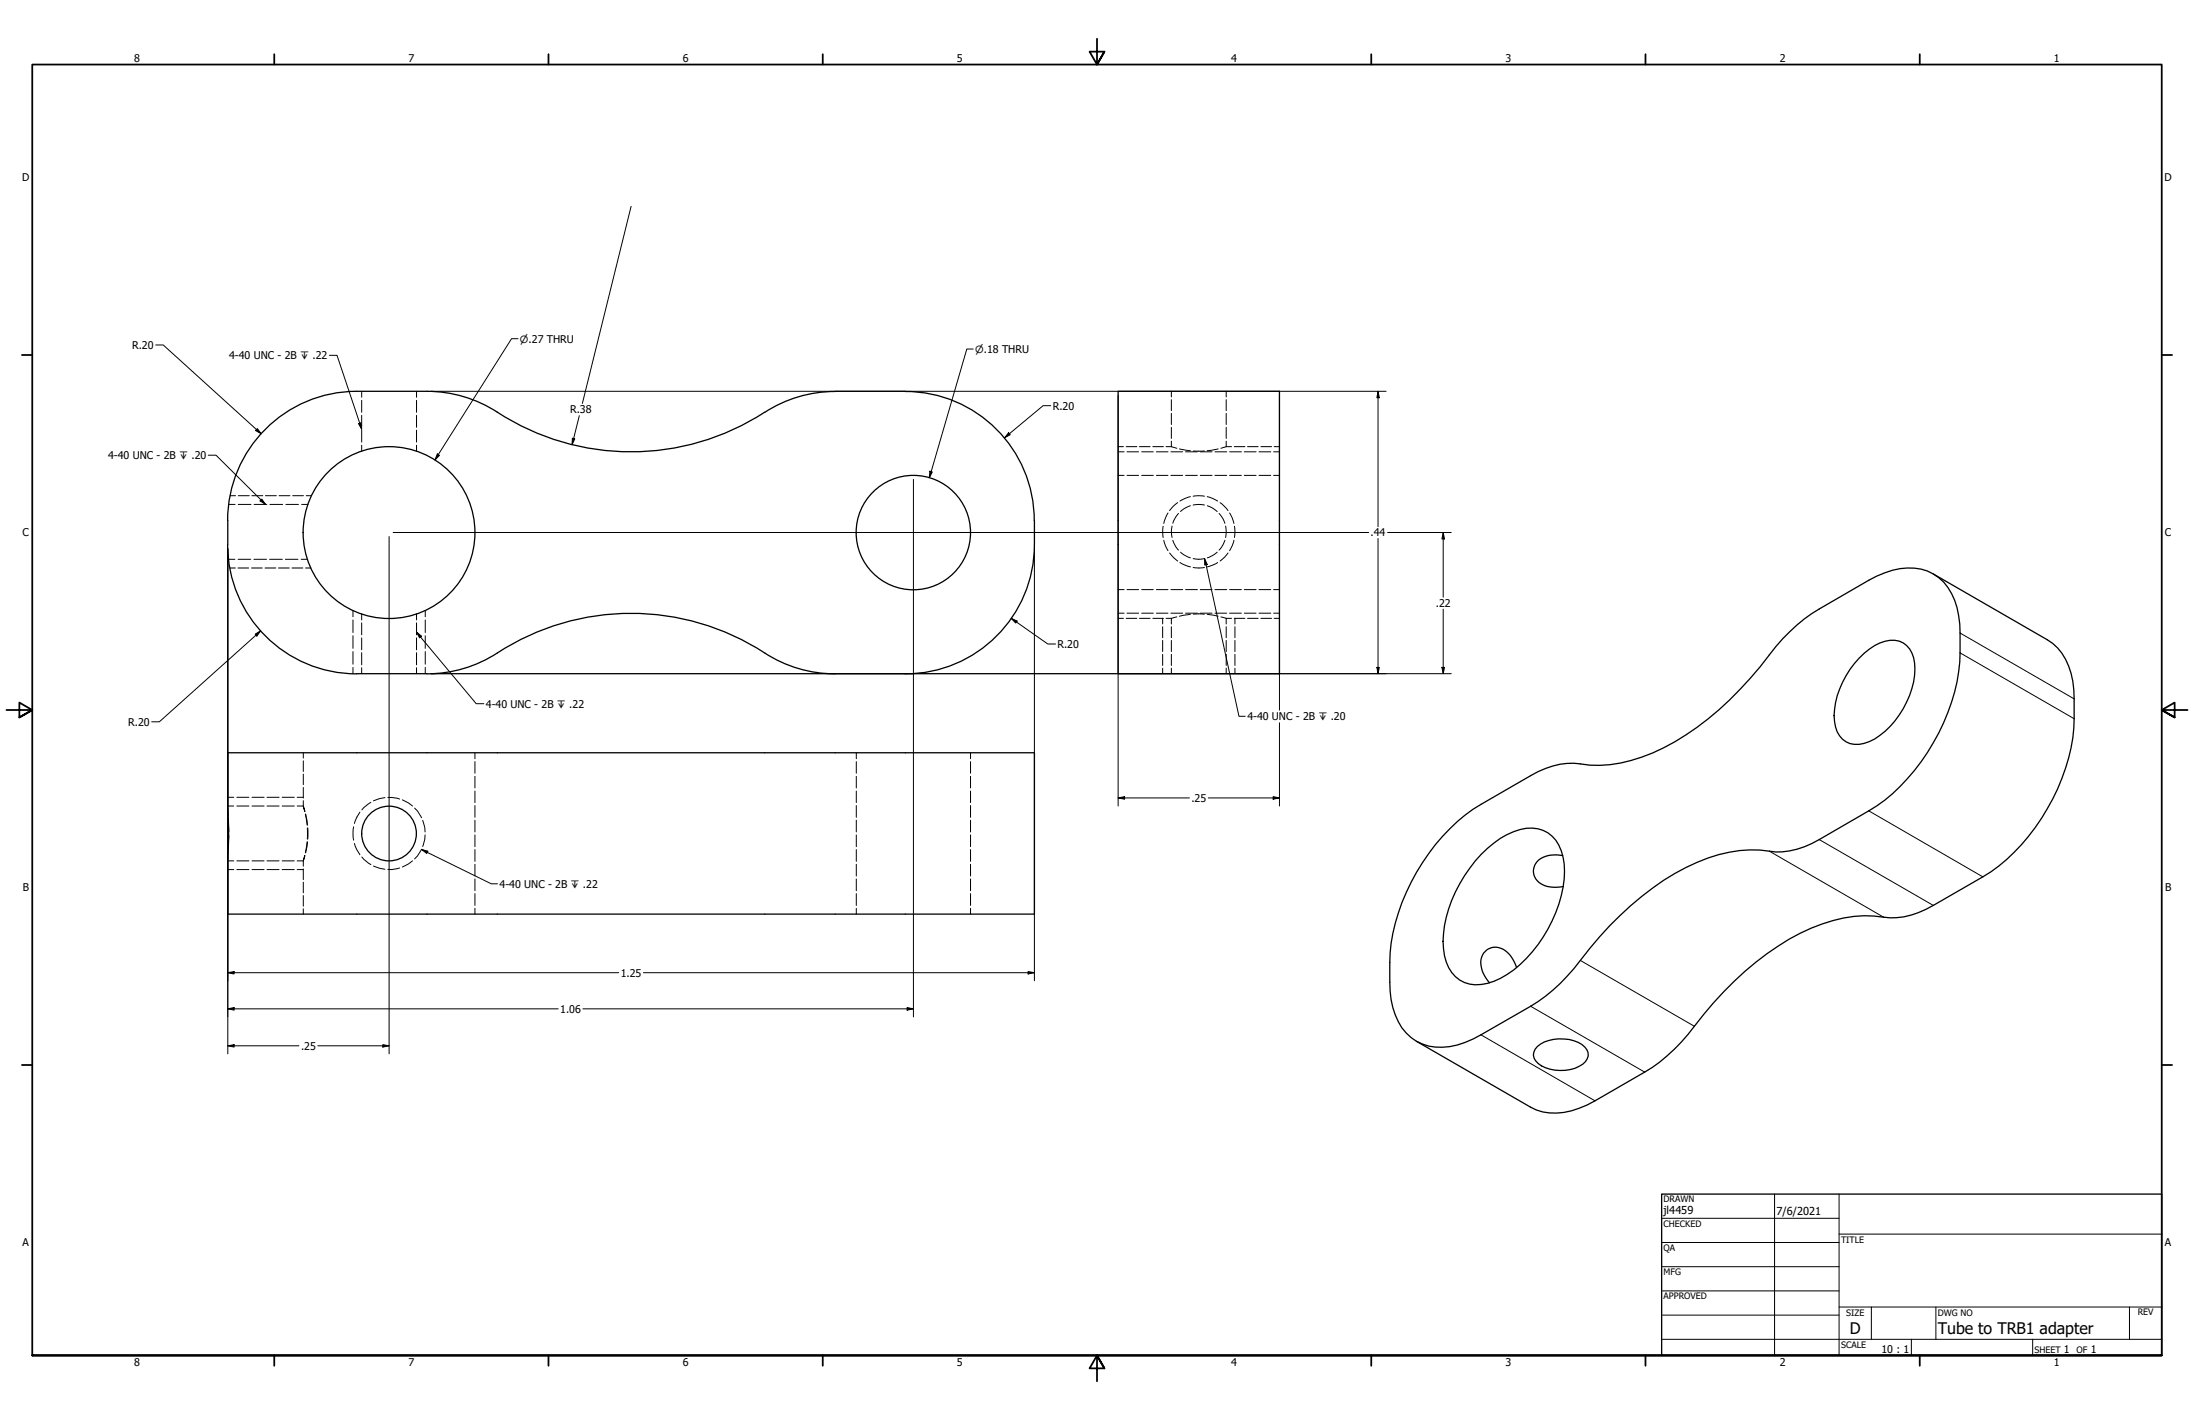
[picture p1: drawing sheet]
<svg xmlns="http://www.w3.org/2000/svg" width="864mm" height="559mm" viewBox="0 0 864 559" stroke-linecap="round" stroke-linejoin="round" font-family="sans-serif">
<!-- layer: Hidden (ANSI) -->
<g fill="none" stroke="#000" stroke-width=".39">
<path d="M142.4 154v2.3M142.4 157.5v4.7M164 154v2.3M164 157.5v4.7M461.1 154v2.2M461.1 157.3v4.3M482.7 154v2.2M482.7 157.3v4.3M142.4 163.4v4.7M142.4 169.3v4.7M142.4 175.2v2.3M164 163.4v4.7"/>
<path d="M164 169.3v4.7M164 175.2v2.3M440.1 177.8h2.4M440.1 175.8h2.1M443.3 175.8h4.2M443.6 177.8h4.6M448.5 175.8h4.2M449.4 177.8h4.6M453.8 175.8h4.2M455.2 177.8h4.5M459 175.8h2.1M460.9 177.8h4.6"/>
<path d="M461.1 175.8l2.1 .6M461.1 162.7v4.4M461.1 168.1v4.4M461.1 173.6v2.2M464.2 176.7l4.4 .7M466.7 177.8h4.6M469.7 177.5h4.4M472.4 177.8h4.7M478.2 177.8h4.7M479.5 176.7l-4.3 .7M482.7 175.8l-2.1 .6M482.7 162.7v4.4"/>
<path d="M482.7 168.1v4.4M482.7 173.6v2.2M482.7 175.8h2.1M484 177.8h4.6M485.8 175.8h4.2M489.8 177.8h4.6M491 175.8h4.2M495.6 177.8h4.6M496.3 175.8h4.2M501.3 177.8h2.3M501.5 175.8h2.1M90 198.5h2.5"/>
<path d="M93.8 198.5h5M100 198.5h5M106.2 198.5h5.1M112.5 198.5h5M118.7 198.5h2.5M440.1 187.1h2.4M443.6 187.1h4.6M449.4 187.1h4.6M455.2 187.1h4.5M460.9 187.1h4.6M466.7 187.1h4.6M468.6 199l-1.8 .8-2.1 1.5"/>
<path d="M469.6 198.8l2.3-.3 2.2 .3M472.4 187.1h4.7M475.2 199l1.8 .8 2.1 1.5M478.2 187.1h4.7M484 187.1h4.6M489.8 187.1h4.6M495.6 187.1h4.6M501.3 187.1h2.3M461.3 207l-.2 2.3 .2 2.2M461.6 212.6l1.3 2.7 1 1.2M463.9 202.1l-1 1.2-1.3 2.6M464.7 217.3l1.1 .9 2.8 1.3"/>
<path d="M469.6 219.8l2.3 .3 2.2-.3M479.1 217.3l-1.2 .9-2.7 1.3M479.9 202.1l1.5 2.1 .8 1.7M482.2 212.6l-.8 1.8-1.5 2.1M482.4 207l.3 2.3-.3 2.2M90 220.1h2.5M93.7 220.1h5M99.9 220.1h5M106.1 220.1h5M112.3 220.1h5M118.6 220.1h2.4M440.1 232h2.4"/>
<path d="M443.6 232h4.6M449.4 232h4.6M455.2 232h4.5M460.9 232h4.6M466.7 232h4.6M472.4 232h4.7M478.2 232h4.7M484 232h4.6M489.8 232h4.6M495.6 232h4.6M501.3 232h2.3M142.4 241.6v2.4"/>
<path d="M142.4 245.1v4.7M142.4 251v4.7M142.4 256.9v4.7M164 241.6v2.4M164 245.1v4.7M164 251v4.7M164 256.9v4.7M440.1 241.3h2.4M440.1 243.3h2.1M443.3 243.3h4.2M443.6 241.3h4.6M448.5 243.3h4.2"/>
<path d="M449.4 241.3h4.6M453.8 243.3h4.2M455.2 241.3h4.5M459 243.3h2.1M460.9 241.3h4.6M461.1 243.3v2.3M461.1 246.6v4.4M461.1 252v4.4M461.1 257.5v4.4M463.2 242.8l-2.1 .5M466.7 241.3h4.6M468.6 241.7l-4.4 .8"/>
<path d="M469.7 241.7h4.4M472.4 241.3h4.7M475.2 241.7l4.3 .8M478.2 241.3h4.7M480.6 242.8l2.1 .5M482.7 243.3v2.3M482.7 246.6v4.4M482.7 252v4.4M482.7 257.5v4.4M482.7 243.3h2.1M484 241.3h4.6M485.8 243.3h4.2"/>
<path d="M489.8 241.3h4.6M491 243.3h4.2M495.6 241.3h4.6M496.3 243.3h4.2M501.3 241.3h2.3M501.5 243.3h2.1M142.4 262.8v2.3M164 262.8v2.3M461.1 263v2.1M482.7 263v2.1M119.4 296.2v2.1M119.4 299.4v4.2"/>
<path d="M186.9 296.2v2.4M186.9 299.7v4.6M337.1 296.2v2.4M337.1 299.7v4.6M382 296.2v2.4M382 299.7v4.6M89.7 318.2l.1 2.6M89.7 317.2h2.3M93.2 317.2h4.8M99.2 317.2h4.7M105.1 317.2h4.8M111.1 317.2h4.7"/>
<path d="M119.4 315.1v2.1h-2.4M119.4 304.6v4.2M119.4 309.9v4.2M120 319.3l-.6-2.1 .6 2.1M186.9 305.5v4.6M186.9 311.3v4.5M186.9 317v4.6M337.1 305.5v4.6M337.1 311.3v4.5M337.1 317v4.6M382 305.5v4.6M382 311.3v4.5"/>
<path d="M382 317v4.6M89.7 338.8h2.3M89.8 335.2l-.1 2.6M89.9 322.1l.1 5.2M90 328.7l-.1 5.2M93.2 338.8h4.8M99.2 338.8h4.7M105.1 338.8h4.8M111.1 338.8h4.7M117 338.8h2.4v2.1M120 336.7l-.6 2.1 .6-2.1M120.2 320.4l.7 4.3"/>
<path d="M120.3 320.4l.7 4.3M120.9 331.3l-.7 4.3M121 325.8v4.4M121 331.3l-.7 4.3M121.2 325.8v4.4M186.9 322.8v4.6M186.9 328.5v4.7M186.9 334.3v4.7M337.1 322.8v4.6M337.1 328.5v4.7M337.1 334.3v4.7M382 322.8v4.6"/>
<path d="M382 328.5v4.7M382 334.3v4.7M119.4 341.9v4.2M119.4 347.2v4.1M119.4 352.4v4.2M119.4 357.6v2.1M186.9 340.1v4.6M186.9 345.9v4.6M186.9 351.7v4.6M186.9 357.4v2.3M337.1 340.1v4.6M337.1 345.9v4.6"/>
<path d="M337.1 351.7v4.6M337.1 357.4v2.3M382 340.1v4.6M382 345.9v4.6M382 351.7v4.6M382 357.4v2.3"/>
</g>
<!-- layer: Hidden Narrow (ANSI) -->
<g fill="none" stroke="#000" stroke-width=".39">
<path d="M90.6 195.1h2.1M93.8 195.1h4.3M99.1 195.1h4.3M104.5 195.1h4.3M109.9 195.1h4.2M115.2 195.1h4.2M120.5 195.1h2.1M463.5 197.8l-1.7 1.4-1.4 1.7M468.6 195.5l-4.2 1.7M469.6 195.3h4.5M475.2 195.5l4.1 1.7M480.3 197.8l3.1 3.1"/>
<path d="M457.8 207.1v4.4M458.1 212.6l.6 2.2 1 1.9M459.7 201.9l-1.6 4.1M460.4 217.6l3.1 3.2M483.4 217.6l-1.4 1.7-1.7 1.5M484 201.9l1 1.9 .7 2.2M485.7 212.6l-1.7 4.1M485.9 207.1v4.4M90.5 223.5h2.1M93.7 223.5h4.2M99 223.5h4.3M104.3 223.5h4.3"/>
<path d="M109.6 223.5h4.3M114.9 223.5h4.3M120.3 223.5h2.1M464.4 221.4l4.2 1.7M469.6 223.3h4.5M479.3 221.4l-4.1 1.7M138.9 240.2v2.5M138.9 244v4.9M138.9 250.2v4.9M138.9 256.4v5M167.4 240.2v2.5M167.4 244v4.9"/>
<path d="M167.4 250.2v4.9M167.4 256.4v5M457.6 243.3v2.3M457.6 246.6v4.4M457.6 252v4.4M457.6 257.5v4.4M486.1 243.3v2.3M486.1 246.6v4.4M486.1 252v4.4M486.1 257.5v4.4M138.9 262.6v2.5M167.4 262.6v2.5"/>
<path d="M457.6 263v2.1M486.1 263v2.1M89.7 313.8h2.3M93.2 313.8h4.8M99.2 313.8h4.7M105.1 313.8h4.8M111.1 313.8h4.7M117 313.8h2.4M141.7 319.6l-1.2 2-1 2.4M146 315.7l-2.7 2.1-.9 .9M151.5 313.9l-2.1 .4-2.4 .9M152.7 313.8l3.8 .3 .8 .4"/>
<path d="M158.4 314.8l2.4 1.2 1.6 1.2M163.2 318l1.1 1.2 1.6 2.6M139.2 325.4l-.3 2.6 .3 2.6M139.5 331.9l1 2.5 1.2 2M142.4 337.2l.9 1 2.7 2M162.4 338.8l-1.6 1.2-2.4 1.2M165.9 334.2l-1.6 2.6-1.1 1.2M166.4 322.8l.8 2.8 .1 1.8M167.3 328.5l-.1 1.8-.8 2.8M89.7 342.2h2.3M93.2 342.2h4.8M99.2 342.2h4.7"/>
<path d="M105.1 342.2h4.8M111.1 342.2h4.7M117 342.2h2.4M147 340.8l2.4 .9 2.1 .4M157.3 341.6l-3.2 .6-1.4-.1"/>
</g>
<!-- layer: Visible (ANSI) -->
<g fill="none" stroke="#000" stroke-width=".51">
<path d="M328.7 154.1a50.8 50.8 0 0 0-27.7 8.2M328.7 154l27.6 .1a50.8 50.8 0 0 1 50.8 50.7M440.1 154h63.5v111.1h-63.5zM301 162.2a97.1 97.1 0 0 1-108.2-1.8 50.8 50.8 0 0 0-24.7-6.4h-27.7a50.8 50.8 0 0 0-50.8 50.8 79.1 79.1 0 0 0 1 19.8 50.9 50.9 0 0 0 49.8 40.6M407.2 204.8a73.2 73.2 0 0 1-1.9 23.1 50.9 50.9 0 0 1-49 37.3M761 225.9l44.9 25.9a23.8 23.8 0 0 1 10.4 19.7 76.7 76.7 0 0 1-3.2 30.8 81.7 81.7 0 0 1-29.4 40.8l-22.7 13.2a30.6 30.6 0 0 1-23.3 4.2 60.3 60.3 0 0 0-33.5 9.1 136.9 136.9 0 0 0-39.8 37.5 66.7 66.7 0 0 1-17 14.8l-19.6 11.3a29.7 29.7 0 0 1-20.5 4.4l-2.5-.8-2.4-1.1-44.9-25.9M731.8 259a19.1 19.1 0 0 1 14-7 8.9 8.9 0 0 1 7.8 8.9 33.8 33.8 0 0 1-11.6 26.9 17 17 0 0 1-12.1 5.1 8.8 8.8 0 0 1-7.8-8.9 33.6 33.6 0 0 1 9.7-25zM140.5 265.1h27.6M328.7 265.2a50.9 50.9 0 0 1-27.7-8.2 97.1 97.1 0 0 0-108.2 1.8 50.8 50.8 0 0 1-24.8 6.4M328.7 265.1h27.7M89.7 296.2h317.5v63.5h-317.5v-22.2a143 143 0 0 0 0-19zM570.7 326.1a56.9 56.9 0 0 1 12.2-9.6l19.6-11.3a30.2 30.2 0 0 1 23.3-4.1 60.7 60.7 0 0 0 33.5-9.2 134.8 134.8 0 0 0 39.7-37.5 65.6 65.6 0 0 1 17.1-14.8l19.5-11.3a30 30 0 0 1 20.6-4.3 19.3 19.3 0 0 1 14.1 15.1 75.3 75.3 0 0 1-11.6 57 71.1 71.1 0 0 1-23.1 23l-19.5 11.3a30.9 30.9 0 0 1-23.3 4.1 59.7 59.7 0 0 0-33.5 9.2 136.9 136.9 0 0 0-39.8 37.5 66.7 66.7 0 0 1-17 14.8l-19.6 11.2a29.2 29.2 0 0 1-20.5 4.5 19.6 19.6 0 0 1-14.1-15.1 75.9 75.9 0 0 1 14.1-60.7l2.6-3.5z"/>
<path d="M583.1 336.2a32.1 32.1 0 0 1 17.7-10.3 12.3 12.3 0 0 1 13.8 8.9 35.6 35.6 0 0 1-2.2 24.3 51.1 51.1 0 0 1-21.8 25.9 17.3 17.3 0 0 1-14.1 1.7 14.4 14.4 0 0 1-8.3-13.3 48.6 48.6 0 0 1 10.3-31.8zM615.1 336.7a10.2 10.2 0 0 0-10.6 3.2 6 6 0 0 0 4.4 8.9l3.2 .4 3.2-.3M597 380.7a10.4 10.4 0 0 0-8-8 6 6 0 0 0-5.8 8.4l1.2 2.9 1.9 2.8M605.2 411.8a15.5 15.5 0 0 1 18.6 .3 4.2 4.2 0 0 1-.8 6.7 16 16 0 0 1-17.5-.3 4.1 4.1 0 0 1-.3-6.7z"/>
<circle cx="153.1" cy="209.6" r="33.8"/>
<circle cx="359.5" cy="209.6" r="22.5"/>
<circle cx="153.1" cy="328" r="10.8"/>
</g>
<!-- layer: Visible Narrow (ANSI) -->
<path d="M771.5 256.9l44.9 25.9M771.5 249.1l44.9 25.9M735.6 319.1l44.9 26M696.5 335l44.9 25.9M716.1 330.4l44.9 25.9M622 378l44.9 25.9M602.5 396l44.9 25.9M582.9 407.2l44.9 26" fill="none" stroke="#000" stroke-width=".39"/>
<!-- layer: Border (ANSI) -->
<g fill="none" stroke="#000" stroke-width=".7">
<path d="M431.8 15.2v10.2l-2.9-5.1h5.8l-2.9 5.1 2.9-5.1M107.9 21.3v4.1M215.9 21.3v4.1M323.8 21.3v4.1M539.8 21.3v4.1M647.7 21.3v4.1M755.6 21.3v4.1M8.6 139.7h4.1M850.9 139.7h4.1M2.5 279.4h10.2l-5.1-2.9v5.8l5.1-2.9-5.1 2.9M861.1 279.4h-10.2l5.1-2.9v5.8l-5.1-2.9 5.1 2.9M8.6 419.1h4.1"/>
<path d="M850.9 419.1h4.1M12.7 533.4v-508h838.2v508h-838.2h838.2M107.9 533.4v4.1M215.9 533.4v4.1M323.8 533.4v4.1M434.7 538.5l-2.9-5.1 2.9 5.1h-5.8l2.9-5.1v10.2M539.8 533.4v4.1M647.7 533.4v4.1M755.6 533.4v4.1"/>
</g>
<!-- layer: Title (ANSI) -->
<g fill="none" stroke="#000" stroke-width=".39">
<path d="M654 479.4h69.9M698.5 469.9v63.5M723.9 469.9v63.5M654 488.9h69.9M654 498.5h69.9M723.9 485.6h127M654 508h69.9M654 517.5h69.9M723.9 514.3h127M736.6 514.3v12.7M762 514.3v12.7M838.2 514.3v12.7"/>
<path d="M654 527h196.9M752.3 527v6.4M800.1 527v6.4"/>
</g>
<path d="M654 469.9h196.9v63.5h-196.9z" fill="none" stroke="#000" stroke-width=".51"/>
<!-- layer: Dimension (ANSI) -->
<g fill="none" stroke="#000" stroke-width=".39">
<path d="M248.4 81.2l-19.2 77.6M61.3 135.8h3l38.5 34.9M169.7 154h375.9M413.6 159.6h-3l-15.2 12.7M440.1 155.6v161.6M503.6 155.6v123.9M542.4 154l.5 2.5h-.9zM542.4 154v53.3M101.3 168.7l1.5 2-2.2-1.3zM225.3 172.5l1 .2-1.1 2.3zM228 163.6l-2.8 11.4M397 170.3l.6 .8-2.2 1.2z"/>
<path d="M359.5 188.7v211.5M89.7 215.9v198.8M153.2 211.1v203.6M154.7 209.6h384M407.2 215.9v170.1M542.4 211.9v53.2M546.2 209.6h25M568.1 209.6l.5 2.5h-1zM568.1 209.6v25.4M568.1 239.7v25.4M100.5 249.6l2.1-1.4-1.5 2.1zM102.6 248.2l-39.9 35.8h-3"/>
<path d="M398 243.3l2.4 1.1-.6 .8zM398 243.3l14.4 10.1h3.1M169.7 265.1h401.5M542 262.6h.9l-.5 2.5zM567.6 262.6h1l-.5 2.5zM503.6 284.4v32.8M440.1 314l2.6-.5v1zM440.1 314h28.1M475.6 314h28M501.1 313.5l2.5 .5-2.5 .5zM89.7 382.8l2.4-.5v1zM89.7 397l2.4-.5v1z"/>
<path d="M89.7 382.8h153.8M89.7 397h130M229.4 397h130.1M253.2 382.8h154M357.1 396.5l2.4 .5-2.4 .5zM404.7 382.3l2.5 .5-2.5 .5zM89.7 411.5l2.4-.4v1zM89.7 411.5h28M125.1 411.5h28.1M150.7 411.1l2.5 .4-2.5 .6z"/>
</g>
<g fill="#000">
<path d="M542.4 154l.5 2.5h-.9z" fill-rule="evenodd"/>
<path d="M101.3 168.7l1.5 2-2.2-1.3z" fill-rule="evenodd"/>
<path d="M225.3 172.5l1 .2-1.1 2.3z" fill-rule="evenodd"/>
<path d="M397 170.3l.6 .8-2.2 1.2z" fill-rule="evenodd"/>
<path d="M568.1 209.6l.5 2.5h-1z" fill-rule="evenodd"/>
<path d="M100.5 249.6l2.1-1.4-1.5 2.1z" fill-rule="evenodd"/>
<path d="M398 243.3l2.4 1.1-.6 .8z" fill-rule="evenodd"/>
<path d="M542 262.6h.9l-.5 2.5z" fill-rule="evenodd"/>
<path d="M567.6 262.6h1l-.5 2.5z" fill-rule="evenodd"/>
<path d="M440.1 314l2.6-.5v1z" fill-rule="evenodd"/>
<path d="M501.1 313.5l2.5 .5-2.5 .5z" fill-rule="evenodd"/>
<path d="M89.7 382.8l2.4-.5v1z" fill-rule="evenodd"/>
<path d="M89.7 397l2.4-.5v1z" fill-rule="evenodd"/>
<path d="M357.1 396.5l2.4 .5-2.4 .5z" fill-rule="evenodd"/>
<path d="M404.7 382.3l2.5 .5-2.5 .5z" fill-rule="evenodd"/>
<path d="M89.7 411.5l2.4-.4v1z" fill-rule="evenodd"/>
<path d="M150.7 411.1l2.5 .4-2.5 .6z" fill-rule="evenodd"/>
</g>
<!-- layer: Symbol (ANSI) -->
<g fill="none" stroke="#000" stroke-width=".39">
<path d="M129.7 139.8h3l9.7 29.1M203.9 133.3h-2.5l-30.2 47.7M383.1 137.4h-2.5l-14.8 50.6M82 179.1h3l19.5 19.4M141.1 166.7l.9-.3 .4 2.5zM172.1 178.6l.9 .6-1.8 1.8zM102.4 197.1l.7-.7 1.4 2.1zM366 185.4l1 .3-1.2 2.3zM474.2 219.8l1 2.3-1 .3zM474.2 219.8l13.5 62.1h2.5M164 248.7l1.9 1.7-.7 .6zM164 248.7l23.5 28.2h2.9"/>
<path d="M165.9 334.3l2.5 .7-.4 .9zM165.9 334.3l27.5 13.5h2.4"/>
</g>
<g fill="#000">
<path d="M141.1 166.7l.9-.3 .4 2.5z" fill-rule="evenodd"/>
<path d="M172.1 178.6l.9 .6-1.8 1.8z" fill-rule="evenodd"/>
<path d="M102.4 197.1l.7-.7 1.4 2.1z" fill-rule="evenodd"/>
<path d="M366 185.4l1 .3-1.2 2.3z" fill-rule="evenodd"/>
<path d="M474.2 219.8l1 2.3-1 .3z" fill-rule="evenodd"/>
<path d="M164 248.7l1.9 1.7-.7 .6z" fill-rule="evenodd"/>
<path d="M165.9 334.3l2.5 .7-.4 .9z" fill-rule="evenodd"/>
</g>
<g font-size="6.3">
<text x="728.1" y="524.9">D</text>
<text x="762.8" y="525">Tube to TRB1 adapter</text>
</g>
<g font-size="4.3">
<text x="654.8" y="477.8">jl4459</text>
<text x="699.3" y="478">7/6/2021</text>
</g>
<g font-size="4.2">
<text x="52.8" y="24.4">8</text>
<text x="160.8" y="24.4">7</text>
<text x="268.7" y="24.4">6</text>
<text x="376.7" y="24.4">5</text>
<text x="484.6" y="24.4">4</text>
<text x="592.6" y="24.4">3</text>
<text x="700.5" y="24.4">2</text>
<text x="808.5" y="24.4">1</text>
<text x="8.8" y="71.4">D</text>
<text x="852" y="71.4">D</text>
<text x="52" y="137.3">R.20</text>
<text x="90.2" y="141.4">4-40 UNC - 2B ↧ .22</text>
<text x="414.4" y="161.2">R.20</text>
<text x="224.4" y="162.7">R.38</text>
<text x="42.5" y="180.7">4-40 UNC - 2B ↧ .20</text>
<text x="8.9" y="211.1">C</text>
<text x="539.5" y="211.1">.44</text>
<text x="852.2" y="211.1">C</text>
<text x="565.1" y="238.9">.22</text>
<text x="416.2" y="255">R.20</text>
<text x="191.3" y="278.4">4-40 UNC - 2B ↧ .22</text>
<text x="50.5" y="285.6">R.20</text>
<text x="491" y="283.4">4-40 UNC - 2B ↧ .20</text>
<text x="468.9" y="315.5">.25</text>
<text x="9" y="350.8">B</text>
<text x="196.7" y="349.3">4-40 UNC - 2B ↧ .22</text>
<text x="852.2" y="350.8">B</text>
<text x="244.3" y="384.3">1.25</text>
<text x="220.5" y="398.5">1.06</text>
<text x="118.5" y="413.1">.25</text>
<text x="8.9" y="490.5">A</text>
<text x="852.2" y="490.5">A</text>
<text x="740.6" y="532.6">10 : 1</text>
<text x="812.4" y="532.6">1</text>
<text x="823" y="532.6">1</text>
<text x="52.8" y="537.5">8</text>
<text x="160.8" y="537.5">7</text>
<text x="268.7" y="537.5">6</text>
<text x="376.7" y="537.5">5</text>
<text x="484.6" y="537.5">4</text>
<text x="592.6" y="537.5">3</text>
<text x="700.5" y="537.5">2</text>
<text x="808.5" y="537.5">1</text>
</g>
<g font-size="3.9">
<text x="204.7" y="134.8">⌀.27 THRU</text>
<text x="383.9" y="138.9">⌀.18 THRU</text>
</g>
<g font-size="3.5">
<text x="654.8" y="473.2">DRAWN</text>
<text x="654.8" y="482.8">CHECKED</text>
<text x="724.7" y="488.9">TITLE</text>
<text x="654.8" y="492.3">QA</text>
<text x="654.8" y="501.8">MFG</text>
<text x="654.8" y="511.4">APPROVED</text>
<text x="726.7" y="517.7">SIZE</text>
<text x="762.8" y="517.7">DWG NO</text>
<text x="841.4" y="517.7">REV</text>
<text x="724.7" y="530.4">SCALE</text>
<text x="800.9" y="532.6">SHEET</text>
<text x="817.4" y="532.6">OF</text>
</g>
</svg>
